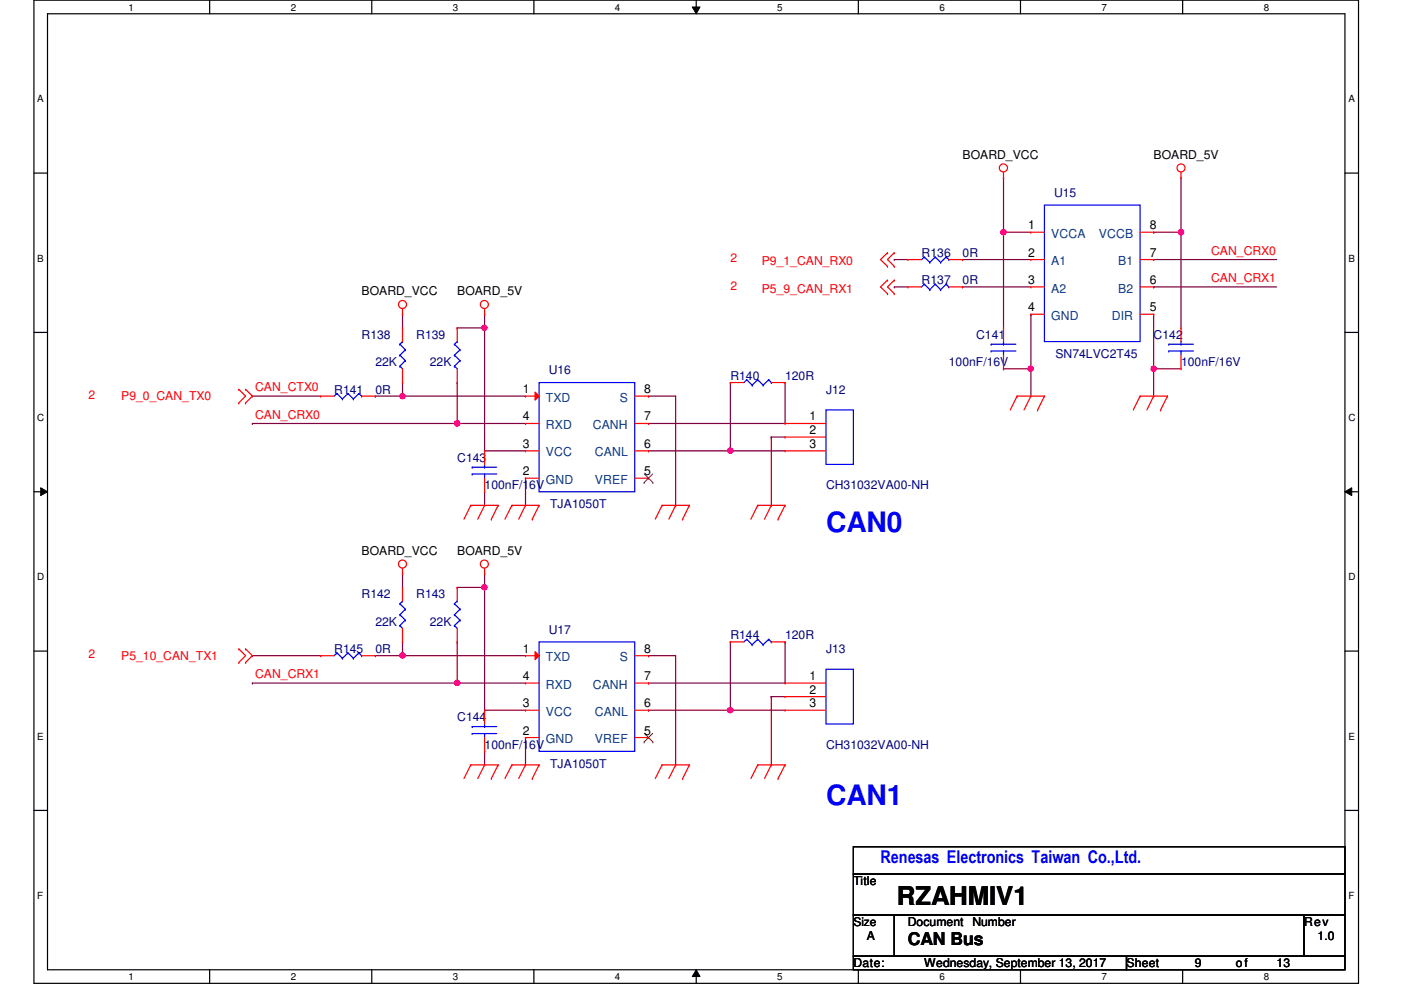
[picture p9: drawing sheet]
<svg xmlns="http://www.w3.org/2000/svg" width="297mm" height="210mm" viewBox="0 0 297 210" stroke-linecap="round" stroke-linejoin="round" font-family="sans-serif">
<path d="M7.2 0h280.8v208.5h-280.8zM10.1 2.9h275.1v202.7h-275.1z" fill="none" stroke="#000" stroke-width=".25"/>
<g fill="#fff">
<path d="M27.3 .3h1.1v2.4h-1.1z"/>
<path d="M27.3 205.9h1.1v2.3h-1.1z"/>
</g>
<path d="M44.4 0v2.9M44.4 205.6v2.9" fill="none" stroke="#000" stroke-width=".25"/>
<g fill="#fff">
<path d="M61.6 .3h1.2v2.4h-1.2z"/>
<path d="M61.6 205.9h1.2v2.3h-1.2z"/>
</g>
<path d="M78.8 0v2.9M78.8 205.6v2.9" fill="none" stroke="#000" stroke-width=".25"/>
<g fill="#fff">
<path d="M96 .3h1.2v2.4h-1.2z"/>
<path d="M96 205.9h1.2v2.3h-1.2z"/>
</g>
<path d="M113.2 0v2.9M113.2 205.6v2.9" fill="none" stroke="#000" stroke-width=".25"/>
<g fill="#fff">
<path d="M130.4 .3h1.1v2.4h-1.1z"/>
<path d="M130.4 205.9h1.1v2.3h-1.1z"/>
</g>
<path d="M147.6 0v2.9M147.6 205.6v2.9" fill="none" stroke="#000" stroke-width=".25"/>
<path d="M146.8 1.5h1.6l-.8 1.4zM147.6 205.6l.8 1.5h-1.6z" fill="#000"/>
<path d="M146.8 1.5h1.6l-.8 1.4zM147.6 205.6l.8 1.5h-1.6z" fill="none" stroke="#000" stroke-width=".21"/>
<g fill="#fff">
<path d="M164.8 .3h1.1v2.4h-1.1z"/>
<path d="M164.8 205.9h1.1v2.3h-1.1z"/>
</g>
<path d="M182 0v2.9M182 205.6v2.9" fill="none" stroke="#000" stroke-width=".25"/>
<g fill="#fff">
<path d="M199.2 .3h1.1v2.4h-1.1z"/>
<path d="M199.2 205.9h1.1v2.3h-1.1z"/>
</g>
<path d="M216.4 0v2.9M216.4 205.6v2.9" fill="none" stroke="#000" stroke-width=".25"/>
<g fill="#fff">
<path d="M233.5 .3h1.2v2.4h-1.2z"/>
<path d="M233.5 205.9h1.2v2.3h-1.2z"/>
</g>
<path d="M250.7 0v2.9M250.7 205.6v2.9" fill="none" stroke="#000" stroke-width=".25"/>
<g fill="#fff">
<path d="M267.9 .3h1.2v2.4h-1.2z"/>
<path d="M267.9 205.9h1.2v2.3h-1.2z"/>
<path d="M7.9 19.8h1.4v2.3h-1.4z"/>
<path d="M285.9 19.8h1.3v2.3h-1.3z"/>
<path d="M7.9 53.6h1.4v2.3h-1.4z"/>
<path d="M285.9 53.6h1.3v2.3h-1.3z"/>
</g>
<path d="M7.2 36.7h2.9M285.2 36.7h2.8" fill="none" stroke="#000" stroke-width=".25"/>
<g fill="#fff">
<path d="M7.9 87.4h1.5v2.3h-1.5z"/>
<path d="M285.9 87.4h1.5v2.3h-1.5z"/>
</g>
<path d="M7.2 70.5h2.9M285.2 70.5h2.8" fill="none" stroke="#000" stroke-width=".25"/>
<g fill="#fff">
<path d="M7.9 121.2h1.5v2.3h-1.5z"/>
<path d="M285.9 121.2h1.5v2.3h-1.5z"/>
</g>
<path d="M7.2 104.3h2.9M285.2 104.3h2.8" fill="none" stroke="#000" stroke-width=".25"/>
<path d="M8.6 103.4l1.5 .9-1.5 .8zM285.2 104.3l1.4-.9v1.7z" fill="#000"/>
<path d="M8.6 103.4l1.5 .9-1.5 .8zM285.2 104.3l1.4-.9v1.7z" fill="none" stroke="#000" stroke-width=".21"/>
<g fill="#fff">
<path d="M7.9 154.9h1.4v2.4h-1.4z"/>
<path d="M285.9 154.9h1.3v2.4h-1.3z"/>
</g>
<path d="M7.2 138h2.9M285.2 138h2.8" fill="none" stroke="#000" stroke-width=".25"/>
<g fill="#fff">
<path d="M7.9 188.7h1.2v2.4h-1.2z"/>
<path d="M285.9 188.7h1.2v2.4h-1.2z"/>
</g>
<path d="M7.2 171.8h2.9M285.2 171.8h2.8" fill="none" stroke="#000" stroke-width=".25"/>
<g fill="none" stroke="#800040" stroke-width=".25">
<path d="M212.8 37.7h.1M212.8 37.7v11.5M250.4 37.7h.1M250.4 37.7v11.5h-5.8M212.8 49.2h.1M212.8 49.2h5.8M244.6 49.2h.1M244.6 55h.1M244.6 55h26.1M218.6 78.2h.1M218.6 78.2v5.8M244.6 60.8h.1"/>
<path d="M244.6 60.8h26.1"/>
</g>
<circle cx="218.5" cy="78.2" r=".56" fill="#f0f"/>
<circle cx="218.5" cy="78.2" r=".56" fill="none" stroke="#f0f" stroke-width=".25"/>
<path d="M244.6 78.2h.1M244.6 78.2v5.8" fill="none" stroke="#800040" stroke-width=".25"/>
<circle cx="244.6" cy="78.2" r=".56" fill="#f0f"/>
<circle cx="244.6" cy="78.2" r=".56" fill="none" stroke="#f0f" stroke-width=".25"/>
<path d="M212.8 49.2h.1M212.8 49.2v20.3M212.8 78.2h.1M212.8 78.2h5.8M244.6 78.2h.1M244.6 78.2h5.8" fill="none" stroke="#800040" stroke-width=".25"/>
<circle cx="212.7" cy="49.2" r=".56" fill="#f0f"/>
<circle cx="212.7" cy="49.2" r=".56" fill="none" stroke="#f0f" stroke-width=".25"/>
<path d="M250.4 49.2h.1M250.4 49.2v20.3" fill="none" stroke="#800040" stroke-width=".25"/>
<circle cx="250.4" cy="49.2" r=".56" fill="#f0f"/>
<circle cx="250.4" cy="49.2" r=".56" fill="none" stroke="#f0f" stroke-width=".25"/>
<g fill="none" stroke="#800040" stroke-width=".25">
<path d="M189.6 55h.1M189.6 55h2.9M204.1 55h.1M204.1 55h14.5M102.7 69.5h.1M102.7 69.5v26.1M189.6 60.8h.1M189.6 60.8h2.9M204.1 60.8h.1M204.1 60.8h14.5M218.6 66.6h.1M218.6 66.6v11.6"/>
<path d="M244.6 66.6h.1M244.6 66.6v11.6M102.7 95.6h.1M102.7 95.6h8.7"/>
</g>
<circle cx="102.7" cy="69.5" r=".56" fill="#f0f"/>
<circle cx="102.7" cy="69.5" r=".56" fill="none" stroke="#f0f" stroke-width=".25"/>
<path d="M102.7 66.6h.1M102.7 66.6v2.9M53.5 89.8h.1M53.5 89.8h57.9M96.9 89.8h.1M96.9 81.1h.1M96.9 81.1v8.7M137.5 84h.1M137.5 84h5.8M111.4 101.4h.1M111.4 101.4v5.7" fill="none" stroke="#800040" stroke-width=".25"/>
<circle cx="96.9" cy="89.8" r=".57" fill="#f0f"/>
<circle cx="96.9" cy="89.8" r=".57" fill="none" stroke="#f0f" stroke-width=".25"/>
<path d="M79.6 84h.1M85.3 81.1h.1M85.3 81.1v2.9h-5.7" fill="none" stroke="#800040" stroke-width=".25"/>
<circle cx="85.3" cy="84" r=".56" fill="#f0f"/>
<circle cx="85.3" cy="84" r=".56" fill="none" stroke="#f0f" stroke-width=".25"/>
<path d="M85.3 66.6h.1M85.3 66.6v2.9M96.9 69.5h.1M96.9 69.5h5.8M102.7 124.5h.1M102.7 124.5v26.1M102.7 150.6h.1M102.7 150.6h8.7" fill="none" stroke="#800040" stroke-width=".25"/>
<circle cx="102.7" cy="124.5" r=".56" fill="#f0f"/>
<circle cx="102.7" cy="124.5" r=".56" fill="none" stroke="#f0f" stroke-width=".25"/>
<g fill="none" stroke="#800040" stroke-width=".25">
<path d="M137.5 89.8h.1M137.5 89.8h29M96.9 136.1h.1M96.9 136.1v8.7M102.7 121.6h.1M102.7 121.6v2.9M137.5 139h.1M137.5 139h5.8M53.5 144.8h.1M53.5 144.8h57.9M96.9 144.8h.1M111.4 156.4h.1"/>
<path d="M111.4 156.4v5.8"/>
</g>
<circle cx="96.9" cy="144.8" r=".56" fill="#f0f"/>
<circle cx="96.9" cy="144.8" r=".56" fill="none" stroke="#f0f" stroke-width=".25"/>
<path d="M79.6 139h.1M79.6 139h5.7M85.3 121.6h.1M85.3 121.6v2.9" fill="none" stroke="#800040" stroke-width=".25"/>
<circle cx="85.3" cy="139" r=".56" fill="#f0f"/>
<circle cx="85.3" cy="139" r=".56" fill="none" stroke="#f0f" stroke-width=".25"/>
<g fill="none" stroke="#800040" stroke-width=".25">
<path d="M85.3 136.1h.1M85.3 136.1v2.9M96.9 124.5h.1M96.9 124.5h5.8M166.5 136.1h.1M166.5 136.1v8.7h-29M137.5 144.8h.1M137.5 150.6h.1M137.5 150.6h29M154.9 150.6h.1M163.5 147.7h.1M163.5 147.7v14.5"/>
<path d="M163.5 147.7h3"/>
</g>
<circle cx="154.8" cy="150.6" r=".56" fill="#f0f"/>
<circle cx="154.8" cy="150.6" r=".56" fill="none" stroke="#f0f" stroke-width=".25"/>
<g fill="none" stroke="#800040" stroke-width=".25">
<path d="M137.5 95.6h.1M137.5 95.6h29M154.9 95.6h.1M154.9 81.1h.1M154.9 81.1v14.5M163.5 92.7h.1M163.5 92.7h3M163.5 92.7v14.4M53.5 139h.1M53.5 139h14.5M85.3 139h.1M85.3 139h26.1"/>
<path d="M154.9 136.1h.1M154.9 136.1v14.5M102.7 159.3h.1M102.7 159.3v2.9"/>
</g>
<circle cx="154.8" cy="95.6" r=".56" fill="#f0f"/>
<circle cx="154.8" cy="95.6" r=".56" fill="none" stroke="#f0f" stroke-width=".25"/>
<path d="M53.5 84h.1M53.5 84h14.5M85.3 84h.1M85.3 84h26.1M143.3 84v23.1M166.5 81.1h.1M166.5 81.1v8.7M102.7 104.3h.1M102.7 104.3v2.8M143.3 107.1h.1M143.3 139v23.2M143.3 162.2h.1" fill="none" stroke="#800040" stroke-width=".25"/>
<g fill="none" stroke="#f00" stroke-width=".25">
<path d="M212.8 37.7h.1M212.8 36.5v1.2M250.4 37.7h.1M250.4 36.5v1.2M188.2 53.6h.1M188.2 56.5h.1M188.2 59.4h.1M188.2 53.6l-1.5 1.4 1.5 1.5M188.2 59.4l-1.5 1.4 1.5 1.5M189.6 53.6h.1M189.6 56.5h.1M189.6 59.4h.1"/>
<path d="M189.6 53.6l-1.4 1.4 1.4 1.5M189.6 59.4l-1.4 1.4 1.4 1.5M85.3 66.6h.1M85.3 69.5h.1M85.3 65.4v1.2M85.3 69.5v2.9M85.3 78.2v2.9M102.7 66.6h.1M102.7 65.4v1.2M188.2 62.3h.1M189.6 62.3h.1M192.5 60.8h.1"/>
<path d="M192.5 60.8h2.9M201.2 60.8h2.9M204.1 60.8h.1M50.6 85.4h.1M50.6 82.5h.1M50.6 82.5l1.5 1.5-1.5 1.4M52.1 82.5h.1M52.1 85.4h.1M52.1 82.5l1.4 1.5-1.4 1.4M85.3 81.1h.1M215.6 84h.1M215.6 84h5.8"/>
<path d="M215.6 84l-1.4 2.9M218.6 84h.1M218.6 84l-1.5 2.9M220 86.9h.1M221.4 84h.1M221.4 84l-1.4 2.9M241.7 84h.1M241.7 84l-1.4 2.9M241.7 84h5.8M244.6 84h.1M244.6 84l-1.4 2.9M246.1 86.9h.1"/>
<path d="M247.5 84h.1M247.5 84l-1.4 2.9M99.8 107.1h.1M99.8 107.1h5.8M99.8 107.1l-1.4 3M102.7 107.1h.1M102.7 107.1l-1.4 3M104.2 110.1h.1M105.6 107.1h.1M105.6 107.1l-1.4 3M108.5 107.1h.1M108.5 107.1l-1.4 3"/>
<path d="M108.5 107.1h5.8M111.4 107.1h.1M111.4 107.1l-1.4 3M112.9 110.1h.1M114.3 107.1h.1M114.3 107.1l-1.4 3M140.4 107.1h.1M140.4 107.1h5.8M140.4 107.1l-1.5 3M143.3 107.1h.1M143.3 107.1l-1.5 3M144.7 110.1h.1"/>
<path d="M146.2 107.1h.1M146.2 107.1l-1.5 3M160.7 107.1h.1M160.7 107.1h5.8M160.7 107.1l-1.5 3M163.5 107.1h.1M163.5 107.1l-1.4 3M165 110.1h.1M166.5 107.1h.1M166.5 107.1l-1.5 3M50.6 137.6h.1M50.6 137.6l1.5 1.4-1.5 1.5"/>
<path d="M52.1 137.6h.1M52.1 137.6l1.4 1.4-1.4 1.5M85.3 121.6h.1M85.3 120.5v1.1M102.7 121.6h.1M102.7 120.5v1.1M50.6 140.5h.1M52.1 140.5h.1M166.5 144.8h.1M166.5 147.7h.1M166.5 150.6h.1M166.5 144.8h8.6"/>
<path d="M166.5 147.7h8.6M166.5 150.6h8.6M99.8 162.2h.1M99.8 162.2h5.8M99.8 162.2l-1.4 2.9M102.7 162.2h.1M102.7 162.2l-1.4 2.9M104.2 165.1h.1M105.6 162.2h.1M105.6 162.2l-1.4 2.9M108.5 162.2h.1M108.5 162.2l-1.4 2.9"/>
<path d="M108.5 162.2h5.8M111.4 162.2h.1M111.4 162.2l-1.4 2.9M112.9 165.1h.1M114.3 162.2h.1M114.3 162.2l-1.4 2.9M140.4 162.2h.1M140.4 162.2h5.8M140.4 162.2l-1.5 2.9M143.3 162.2h.1M143.3 162.2l-1.5 2.9M144.7 165.1h.1"/>
<path d="M146.2 162.2h.1M146.2 162.2l-1.5 2.9M160.7 162.2h.1M160.7 162.2h5.8M160.7 162.2l-1.5 2.9M163.5 162.2h.1M163.5 162.2l-1.4 2.9M165 165.1h.1M166.5 162.2h.1M166.5 162.2l-1.5 2.9"/>
<circle cx="212.7" cy="35.6" r=".86"/>
<circle cx="250.4" cy="35.6" r=".85"/>
<circle cx="85.3" cy="64.6" r=".85"/>
<circle cx="102.7" cy="64.6" r=".85"/>
<circle cx="85.3" cy="119.6" r=".85"/>
<circle cx="102.7" cy="119.6" r=".85"/>
</g>
<path d="M180.9 179.5h104.3v5.8h-104.3zM180.9 185.3h104.3v8.7h-104.3zM180.9 194h8.7v8.7h-8.7zM189.6 194h86.9v8.7h-86.9zM276.5 194h8.7v8.7h-8.7zM180.9 202.7h57.9v2.9h-57.9zM238.8 202.7h46.4v2.9h-46.4z" fill="none" stroke="#000" stroke-width=".25"/>
<g fill="none" stroke="#00f" stroke-width=".25">
<path d="M84.8 77.6h.1M84.8 75.3h.1M84.8 73h.1M84.8 77.6l.5 .6M84.8 75.3l1.1 1.2M84.8 73l1.1 1.2M85.3 72.4h.1M85.3 72.4l-.5 .6M85.9 76.5h.1M85.9 74.2h.1M85.9 76.5l-1.1 1.1M85.9 74.2l-1.1 1.1"/>
<path d="M196 60.2h.1M196 60.2l-.6 .6M196 60.2l1.1 1.2M197.1 61.4h.1M198.3 60.2h.1M198.3 60.2l-1.2 1.2M198.3 60.2l1.1 1.2M199.4 61.4h.1M200.6 60.2h.1M200.6 60.2l-1.2 1.2M200.6 60.2l.6 .6M201.2 60.8h.1"/>
<path d="M114.3 136.1h20.3v23.2h-20.3zM175.1 141.9h5.8v11.6h-5.8z"/>
</g>
<path d="M113.4 138.2l.9 .8-.9 .9z" fill="#f00"/>
<g fill="none" stroke="#f00" stroke-width=".25">
<path d="M218.6 49.2h.1M218.6 55h.1M218.6 49.2h2.8M218.6 55h2.8M241.7 49.2h2.9M241.7 55h2.9M244.6 55h.1M244.6 49.2h.1M96.9 69.5h.1M96.9 69.5v2.9M96.9 78.2v2.9M212.8 69.5h.1"/>
<path d="M212.8 78.2h.1M212.8 69.5v2.9M212.8 75.3v2.9M218.6 60.8h.1M218.6 66.6h.1M218.6 60.8h2.8M218.6 66.6h2.8M241.7 60.8h2.9M241.7 66.6h2.9M244.6 66.6h.1M244.6 60.8h.1M250.4 69.5h.1"/>
<path d="M250.4 78.2h.1M250.4 69.5v2.9M250.4 75.3v2.9M68 84h.1M68 84h2.9M76.7 84h2.9M79.6 84h.1M96.9 81.1h.1M154.9 81.1h.1M154.9 81.1h2.8M163.5 81.1h3M166.5 81.1h.1"/>
<path d="M111.4 139h.1M111.4 139h2.9M113.4 138.2l.9 .8-.9 .9zM134.6 139h2.9M137.5 139h.1M154.9 136.1h.1M154.9 136.1h2.8M163.5 136.1h3M166.5 136.1h.1M111.4 156.4h.1M111.4 150.6h.1M111.4 144.8h.1"/>
<path d="M111.4 156.4h2.9M111.4 150.6h2.9M111.4 144.8h2.9M134.6 156.4h2.9M134.6 150.6h2.9M134.6 144.8h2.9M137.5 156.4h.1M137.5 150.6h.1M137.5 144.8h.1"/>
</g>
<path d="M136.6 157.3h.1M136.6 155.5l1.8 1.8M138.4 155.5l-1.8 1.8M138.4 157.3h.1" fill="none" stroke="#804000" stroke-width=".21"/>
<g fill="none" stroke="#00f" stroke-width=".25">
<path d="M221.4 43.5h20.3v28.9h-20.3zM96.3 77.6h.1M96.3 75.3h.1M96.3 73h.1M96.3 77.6l.6 .6M96.3 75.3l1.2 1.2M96.3 73l1.2 1.2M96.9 72.4h.1M96.9 72.4l-.6 .6M97.5 76.5h.1M97.5 74.2h.1M97.5 76.5l-1.2 1.1"/>
<path d="M97.5 74.2l-1.2 1.1M210.1 74.4h.1M210.1 73h.1M210.1 74.4h5.3M210.1 73h5.3M212.8 73h.1M212.8 74.4h.1M212.8 72.4v.6M212.8 74.4v.9M247.8 74.4h.1M247.8 73h.1M247.8 74.4h5.2"/>
<path d="M247.8 73h5.2M250.4 73h.1M250.4 74.4h.1M250.4 72.4v.6M250.4 74.4v.9M71.5 83.4h.1M71.5 83.4l-.6 .6M71.5 83.4l1.1 1.2M72.6 84.6h.1M73.8 83.4h.1M73.8 83.4l-1.2 1.2M73.8 83.4l1.1 1.2"/>
<path d="M74.9 84.6h.1M76.1 83.4h.1M76.1 83.4l-1.2 1.2M76.1 83.4l.6 .6M76.7 84h.1M114.3 81.1h20.3v23.2h-20.3zM158.3 80.5h.1M158.3 80.5l-.6 .6M158.3 80.5l1.2 1.2M159.5 81.7h.1M160.7 80.5h.1M160.7 80.5l-1.2 1.2"/>
<path d="M160.7 80.5l1.1 1.2M161.8 81.7h.1M163 80.5h.1M163 80.5l-1.2 1.2M163 80.5l.5 .6M163.5 81.1h.1M158.3 135.6h.1M158.3 135.6l-.6 .5M158.3 135.6l1.2 1.1M159.5 136.7h.1M160.7 135.6h.1M160.7 135.6l-1.2 1.1"/>
<path d="M160.7 135.6l1.1 1.1M161.8 136.7h.1M163 135.6h.1M163 135.6l-1.2 1.1M163 135.6l.5 .5M163.5 136.1h.1"/>
</g>
<path d="M113.4 83.1l.9 .9-.9 .8z" fill="#f00"/>
<g fill="none" stroke="#f00" stroke-width=".25">
<path d="M192.5 55h.1M192.5 55h2.9M201.2 55h2.9M204.1 55h.1M102.7 95.6h.1M102.7 95.6v2.9M111.4 84h.1M111.4 95.6h.1M111.4 89.8h.1M111.4 84h2.9M111.4 95.6h2.9M111.4 89.8h2.9"/>
<path d="M113.4 83.1l.9 .9-.9 .8zM134.6 84h2.9M134.6 95.6h2.9M134.6 89.8h2.9M137.5 95.6h.1M137.5 89.8h.1M137.5 84h.1M166.5 89.8h.1M166.5 92.7h.1M166.5 95.6h.1M166.5 95.6h8.6M166.5 89.8h8.6"/>
<path d="M166.5 92.7h8.6M102.7 104.3h.1M102.7 101.4v2.9M111.4 101.4h.1M111.4 101.4h2.9M134.6 101.4h2.9M137.5 101.4h.1M68 139h.1M68 139h2.9M76.7 139h2.9M79.6 139h.1M85.3 136.1h.1"/>
<path d="M85.3 124.5h.1M85.3 124.5v2.9M85.3 133.2v2.9M96.9 136.1h.1M96.9 124.5h.1M96.9 124.5v2.9M96.9 133.2v2.9M102.7 150.6h.1M102.7 159.3h.1M102.7 150.6v2.9M102.7 156.4v2.9"/>
</g>
<path d="M136.6 102.3h.1M136.6 100.5l1.8 1.8M138.4 100.5l-1.8 1.8M138.4 102.3h.1" fill="none" stroke="#804000" stroke-width=".21"/>
<g fill="none" stroke="#00f" stroke-width=".25">
<path d="M196 54.5h.1M196 54.5l-.6 .5M196 54.5l1.1 1.1M197.1 55.6h.1M198.3 54.5h.1M198.3 54.5l-1.2 1.1M198.3 54.5l1.1 1.1M199.4 55.6h.1M200.6 54.5h.1M200.6 54.5l-1.2 1.1M200.6 54.5l.6 .5M201.2 55h.1"/>
<path d="M100.1 99.1h.1M100.1 99.1h5.2M102.7 99.1h.1M102.7 98.5v.6M175.1 86.9h5.8v11.6h-5.8zM100.1 100.5h.1M100.1 100.5h5.2M102.7 100.5h.1M102.7 100.5v.9M71.5 138.4h.1M71.5 138.4l-.6 .6M71.5 138.4l1.1 1.2"/>
<path d="M72.6 139.6h.1M73.8 138.4h.1M73.8 138.4l-1.2 1.2M73.8 138.4l1.1 1.2M74.9 139.6h.1M76.1 138.4h.1M76.1 138.4l-1.2 1.2M76.1 138.4l.6 .6M76.7 139h.1M84.8 132.6h.1M84.8 130.3h.1M84.8 128h.1"/>
<path d="M84.8 132.6l.5 .6M84.8 130.3l1.1 1.2M84.8 128l1.1 1.2M85.3 127.4h.1M85.3 127.4l-.5 .6M85.9 131.5h.1M85.9 129.2h.1M85.9 131.5l-1.1 1.1M85.9 129.2l-1.1 1.1M96.3 132.6h.1M96.3 130.3h.1M96.3 128h.1"/>
<path d="M96.3 132.6l.6 .6M96.3 130.3l1.2 1.2M96.3 128l1.2 1.2M96.9 127.4h.1M96.9 127.4l-.6 .6M97.5 131.5h.1M97.5 129.2h.1M97.5 131.5l-1.2 1.1M97.5 129.2l-1.2 1.1M100.1 155.5h.1M100.1 154.1h.1M100.1 155.5h5.2"/>
<path d="M100.1 154.1h5.2M102.7 154.1h.1M102.7 155.5h.1M102.7 153.5v.6M102.7 155.5v.9"/>
</g>
<circle cx="218.5" cy="78.2" r=".56" fill="#f0f"/>
<circle cx="218.5" cy="78.2" r=".56" fill="none" stroke="#f0f" stroke-width=".25"/>
<circle cx="244.6" cy="78.2" r=".56" fill="#f0f"/>
<circle cx="244.6" cy="78.2" r=".56" fill="none" stroke="#f0f" stroke-width=".25"/>
<circle cx="212.7" cy="49.2" r=".56" fill="#f0f"/>
<circle cx="212.7" cy="49.2" r=".56" fill="none" stroke="#f0f" stroke-width=".25"/>
<circle cx="250.4" cy="49.2" r=".56" fill="#f0f"/>
<circle cx="250.4" cy="49.2" r=".56" fill="none" stroke="#f0f" stroke-width=".25"/>
<circle cx="102.7" cy="69.5" r=".56" fill="#f0f"/>
<circle cx="102.7" cy="69.5" r=".56" fill="none" stroke="#f0f" stroke-width=".25"/>
<circle cx="96.9" cy="89.8" r=".57" fill="#f0f"/>
<circle cx="96.9" cy="89.8" r=".57" fill="none" stroke="#f0f" stroke-width=".25"/>
<circle cx="85.3" cy="84" r=".56" fill="#f0f"/>
<circle cx="85.3" cy="84" r=".56" fill="none" stroke="#f0f" stroke-width=".25"/>
<circle cx="102.7" cy="124.5" r=".56" fill="#f0f"/>
<circle cx="102.7" cy="124.5" r=".56" fill="none" stroke="#f0f" stroke-width=".25"/>
<circle cx="96.9" cy="144.8" r=".56" fill="#f0f"/>
<circle cx="96.9" cy="144.8" r=".56" fill="none" stroke="#f0f" stroke-width=".25"/>
<circle cx="85.3" cy="139" r=".56" fill="#f0f"/>
<circle cx="85.3" cy="139" r=".56" fill="none" stroke="#f0f" stroke-width=".25"/>
<circle cx="154.8" cy="150.6" r=".56" fill="#f0f"/>
<circle cx="154.8" cy="150.6" r=".56" fill="none" stroke="#f0f" stroke-width=".25"/>
<circle cx="154.8" cy="95.6" r=".56" fill="#f0f"/>
<circle cx="154.8" cy="95.6" r=".56" fill="none" stroke="#f0f" stroke-width=".25"/>
<g font-size="6" fill="#00f">
<text x="175.1" y="112.7">CAN0</text>
<text x="175.1" y="170.6">CAN1</text>
</g>
<text font-size="5.5" x="190.2" y="191.9">RZAHMIV1</text>
<text font-size="3.7" fill="#00f" x="186.7" y="183">Renesas Electronics Taiwan Co.,Ltd.</text>
<text font-size="3.7" x="192.5" y="200.4">CAN Bus</text>
<g font-size="2.6">
<text x="204.1" y="33.6">BOARD_VCC</text>
<text x="244.6" y="33.6">BOARD_5V</text>
<text x="218" y="48.6">1</text>
<text x="243.8" y="48.6">8</text>
<text x="218" y="54.4">2</text>
<text x="243.8" y="54.4">7</text>
<text x="76.7" y="62.6">BOARD_VCC</text>
<text x="96.9" y="62.6">BOARD_5V</text>
<text x="218" y="60.2">3</text>
<text x="218" y="66">4</text>
<text x="243.8" y="66">5</text>
<text x="243.8" y="60.2">6</text>
<text x="110.8" y="83.4">1</text>
<text x="136.6" y="83.4">8</text>
<text x="110.8" y="89.2">4</text>
<text x="136.6" y="89.2">7</text>
<text x="171.7" y="89.2">1</text>
<text x="110.8" y="95">3</text>
<text x="136.6" y="95">6</text>
<text x="171.7" y="92">2</text>
<text x="171.7" y="95">3</text>
<text x="110.8" y="100.8">2</text>
<text x="136.6" y="100.8">5</text>
<text x="76.7" y="117.6">BOARD_VCC</text>
<text x="96.9" y="117.6">BOARD_5V</text>
<text x="110.8" y="138.4">1</text>
<text x="136.6" y="138.4">8</text>
<text x="110.8" y="149.9">3</text>
<text x="110.8" y="144.2">4</text>
<text x="136.6" y="149.9">6</text>
<text x="136.6" y="144.2">7</text>
<text x="171.7" y="144.2">1</text>
<text x="171.7" y="147.1">2</text>
<text x="171.7" y="149.9">3</text>
<text x="110.8" y="155.7">2</text>
<text x="136.6" y="155.7">5</text>
<text x="180.9" y="187.7">Title</text>
<text x="192.5" y="196.3">Document</text>
<text x="206.2" y="196.3">Number</text>
<text x="276.5" y="196.3">Rev</text>
<text x="183.8" y="199.3">A</text>
<text x="279.4" y="199.3">1.0</text>
<text x="180.9" y="205.1">Date:</text>
<text x="196" y="205.1">Wednesday, September 13, 2017</text>
<text x="238.8" y="205.1">Sheet</text>
<text x="253.3" y="205.1">9</text>
<text x="262" y="205.1">of</text>
<text x="270.7" y="205.1">13</text>
</g>
<g font-size="2.6" fill="#000080">
<text x="223.5" y="41.7">U15</text>
<text x="195.4" y="54.5">R136</text>
<text x="204.1" y="54.5">0R</text>
<text x="195.4" y="60.3">R137</text>
<text x="204.1" y="60.3">0R</text>
<text x="76.7" y="71.8">R138</text>
<text x="88.3" y="71.8">R139</text>
<text x="207" y="71.8">C141</text>
<text x="244.6" y="71.8">C142</text>
<text x="79.6" y="77.6">22K</text>
<text x="91.1" y="77.6">22K</text>
<text x="201.2" y="77.6">100nF/16V</text>
<text x="223.8" y="75.9">SN74LVC2T45</text>
<text x="250.4" y="77.6">100nF/16V</text>
<text x="70.9" y="83.4">R141</text>
<text x="79.6" y="83.4">0R</text>
<text x="116.3" y="79.4">U16</text>
<text x="154.9" y="80.5">R140</text>
<text x="166.5" y="80.5">120R</text>
<text x="175.1" y="83.4">J12</text>
<text x="96.9" y="97.9">C143</text>
<text x="102.7" y="103.7">100nF/16V</text>
<text x="116.6" y="107.7">TJA1050T</text>
<text x="175.1" y="103.7">CH31032VA00-NH</text>
<text x="76.7" y="126.9">R142</text>
<text x="88.3" y="126.9">R143</text>
<text x="79.6" y="132.7">22K</text>
<text x="91.1" y="132.7">22K</text>
<text x="116.3" y="134.4">U17</text>
<text x="154.9" y="135.6">R144</text>
<text x="166.5" y="135.6">120R</text>
<text x="70.9" y="138.4">R145</text>
<text x="79.6" y="138.4">0R</text>
<text x="175.1" y="138.4">J13</text>
<text x="96.9" y="152.9">C144</text>
<text x="102.7" y="158.7">100nF/16V</text>
<text x="175.1" y="158.7">CH31032VA00-NH</text>
<text x="116.6" y="162.8">TJA1050T</text>
</g>
<g font-size="2.6" fill="#004080">
<text x="222.9" y="50.4">VCCA</text>
<text x="233" y="50.4">VCCB</text>
<text x="222.9" y="56.2">A1</text>
<text x="237.1" y="56.2">B1</text>
<text x="222.9" y="62">A2</text>
<text x="237.1" y="62">B2</text>
<text x="222.9" y="67.8">GND</text>
<text x="235.8" y="67.8">DIR</text>
<text x="115.7" y="85.2">TXD</text>
<text x="131.4" y="85.2">S</text>
<text x="115.7" y="91">RXD</text>
<text x="125.7" y="91">CANH</text>
<text x="115.7" y="96.8">VCC</text>
<text x="126.1" y="96.8">CANL</text>
<text x="115.7" y="102.6">GND</text>
<text x="126.1" y="102.6">VREF</text>
<text x="115.7" y="140.2">TXD</text>
<text x="131.4" y="140.2">S</text>
<text x="115.7" y="146">RXD</text>
<text x="125.7" y="146">CANH</text>
<text x="115.7" y="151.8">VCC</text>
<text x="126.1" y="151.8">CANL</text>
<text x="115.7" y="157.6">GND</text>
<text x="126.1" y="157.6">VREF</text>
</g>
<g font-size="2.6" fill="#f00">
<text x="154.9" y="55.6">2</text>
<text x="161.5" y="56.2">P9_1_CAN_RX0</text>
<text x="256.8" y="54">CAN_CRX0</text>
<text x="256.8" y="59.8">CAN_CRX1</text>
<text x="154.9" y="61.4">2</text>
<text x="161.5" y="62">P5_9_CAN_RX1</text>
<text x="54.1" y="83">CAN_CTX0</text>
<text x="18.8" y="84.6">2</text>
<text x="25.7" y="84.9">P9_0_CAN_TX0</text>
<text x="54.1" y="88.8">CAN_CRX0</text>
<text x="18.8" y="139.6">2</text>
<text x="25.7" y="139.9">P5_10_CAN_TX1</text>
<text x="54.1" y="143.8">CAN_CRX1</text>
</g>
<text font-size="2.5" x="180.9" y="196.3">Size</text>
<g font-size="2.1">
<text x="27.3" y="2.2">1</text>
<text x="61.6" y="2.2">2</text>
<text x="96" y="2.2">3</text>
<text x="130.4" y="2.2">4</text>
<text x="164.8" y="2.2">5</text>
<text x="199.2" y="2.2">6</text>
<text x="233.5" y="2.2">7</text>
<text x="267.9" y="2.2">8</text>
<text x="7.9" y="21.7">A</text>
<text x="285.9" y="21.7">A</text>
<text x="7.9" y="55.5">B</text>
<text x="285.9" y="55.5">B</text>
<text x="7.9" y="89.3">C</text>
<text x="285.9" y="89.3">C</text>
<text x="7.9" y="123.1">D</text>
<text x="285.9" y="123.1">D</text>
<text x="7.9" y="156.8">E</text>
<text x="285.9" y="156.8">E</text>
<text x="7.9" y="190.6">F</text>
<text x="285.9" y="190.6">F</text>
<text x="27.3" y="207.8">1</text>
<text x="61.6" y="207.8">2</text>
<text x="96" y="207.8">3</text>
<text x="130.4" y="207.8">4</text>
<text x="164.8" y="207.8">5</text>
<text x="199.2" y="207.8">6</text>
<text x="233.5" y="207.8">7</text>
<text x="267.9" y="207.8">8</text>
</g>
</svg>
